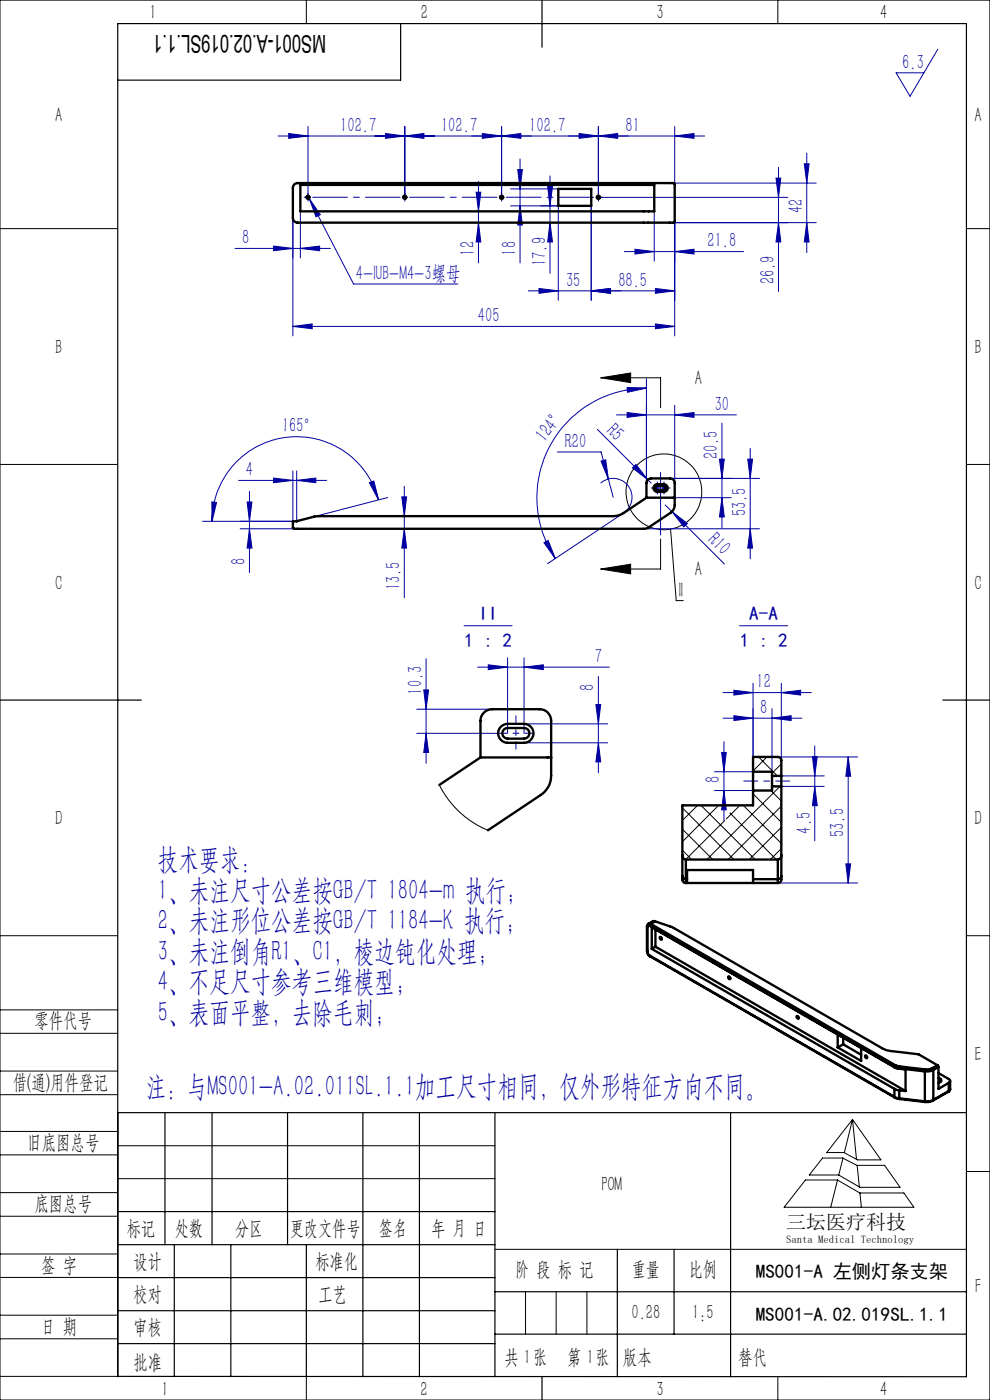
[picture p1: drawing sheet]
<svg xmlns="http://www.w3.org/2000/svg" width="210mm" height="297mm" viewBox="0 0 210 297" stroke-linecap="round" stroke-linejoin="round" font-family="sans-serif">
<g fill="none" stroke="#000" stroke-width=".21">
<path d="M0 0h210v297h-210zM65 0v5M165 0v5M0 48.5h25M64.9 42a.4 .4 0 0 1 .4-.5 .4 .4 0 0 1 .4 .4 .4 .4 0 0 1-.5 .4M85.5 42a.4 .4 0 0 1 .3-.5 .4 .4 0 0 1 .5 .4 .4 .4 0 0 1-.5 .4M106 42a.4 .4 0 0 1 .4-.5 .4 .4 0 0 1 .4 .4 .4 .4 0 0 1-.5 .4M126.5 42a.4 .4 0 0 1 .4-.5 .4 .4 0 0 1 .4 .4 .4 .4 0 0 1-.5 .4M205 48.5h5M0 98.5h25M127.4 80.1h12.7v6.4M127.4 80.1l6.4-1v2.1z"/>
<path d="M205 98.5h5M140.1 114.4v6.3h-12.7M142.2 112.3l1.2 15.1h1.6M127.4 120.7l6.4-1v2zM0 198.5h25M140 198.7a.38 .38 0 0 1 .4 .2 .38 .38 0 0 1-.2 .5l-.3-.4zM205 198.5h5M0 214.2h25M0 219.2h25M154.4 207.1a.39 .39 0 0 1 .5 .2 .39 .39 0 0 1-.1 .5l-.4-.3zM168.9 215.5a.37 .37 0 0 1 .5 .2 .37 .37 0 0 1-.1 .5l-.3-.3zM0 232.2h25"/>
<path d="M0 227.2h25M25 236v56h-25M180.8 237.5l6.1 8.6h-5l-2.9-1.6h-3.6zM180.8 237.5l-1.7 7M180.8 237.5l.9 8.5M183.5 223.9a.36 .36 0 0 1 .4 .2 .36 .36 0 0 1-.1 .4l-.2-.1zM0 245h25M0 240h25M0 258h25M0 253h25M25 243.1h80M25 250h80"/>
<path d="M170.9 250.3h6.7l4.8 2.8h9.3l2.2 3h-27.6zM174.5 245.7h4.3l3 1.5h5.8l3.3 4.7h-8.5l-4.5-2.6h-6.2zM177.7 250.3l-1.5 5.8M178.8 245.7l-.9 3.6M181.8 247.2l.5 4.6M182.4 253.1l.3 3M205 248.5h5M0 271h25M0 266h25M0 279h25M105 265h100M111.5 274v9"/>
<path d="M118 274v9M124.5 274v9M0 284h25M65 292.1v4.9M153.7 292h.1M165 292v5"/>
<circle cx="140.8" cy="104.3" r="8"/>
</g>
<g fill="none" stroke="#0000a0" stroke-width=".21">
<path d="M198.9 10.4l-5.9 10-2.9-5h5.9M59 28.9h90.5M61.2 28.3l4.1 .6-4.1 .4zM65.3 26.8v15.6M81.8 28.3l4.1 .6-4.1 .4zM85.9 28.9l4-.6v1zM85.9 26.8v15.1M101.5 38.5v17.3M102.3 28.3l4.1 .6-4.1 .4zM106.4 28.9l4.1-.6v1zM106.4 26.8v15.1M109.8 36h1l-.5 4.1z"/>
<path d="M110.3 33.7v22.1M116.2 39.6h1l-.5 4.1zM116.7 37.3v20.7M122.8 28.3l4.1 .6-4.1 .4zM126.9 28.9l4.1-.6v1zM126.9 26.8v15.1h40.2M142.1 38.8h31M143.1 28.9l4.1-.6v1zM143.1 26.8v12.4M164.6 37.8h1l-.5 4.1zM165.1 35.5v26.3M170.6 34.7h1l-.5 4.1z"/>
<path d="M171.1 32.5v21.1M49.8 52.7h20.3M58 52.2l4.1 .5-4.1 .5zM62.1 46.2v25.1M63.7 52.7l4.1-.5v1zM63.7 44.8v9.9M64.8 41.9h1M65.6 42.2l9.4 18.1h22.1M65.6 42.2l2.3 3.3-.9 .5zM101 40.8h1l-.5 4zM101.5 47.2l.5 4.1h-1zM108.3 43.7h10.1v20"/>
<path d="M108.3 40.1h10.1M110.3 43.7l.5 4h-1zM116.7 47.2l.5 4.1h-1zM125.4 43.7v20M132.4 53.4h25.3M134.7 52.9l4.1 .5-4.1 .5zM136.5 47.2h36.6M138.8 44.8v10.6M143.1 53.4l4.1-.5v1zM143.1 47v24.3M165.1 47.2l.5 4.1h-1zM171.1 47.2l.5 4.1h-1z"/>
<path d="M62.1 69.2l4.1-.5v1zM62.1 69.2h81M112.1 61.7h31M114.3 61.2l4.1 .5-4.1 .5zM125.4 61.7l4.1-.5v1zM139 68.7l4.1 .5-4.1 .5zM139 61.2l4.1 .5-4.1 .5zM62.1 99.9v10.7h-19.1M62.9 99.9v10.7M118.3 95.9h9.2l1.5 5.7M126.7 91.1l11.4 11.4M127.5 97.8l1-.3 .5 4.1z"/>
<path d="M130.8 88h25.4M133 87.5l4.1 .5-4.1 .5zM133 82.2l4.1 .1-4 .9zM134.2 99.3l.7-.8 2.5 3.3zM137.1 82.3a23.3 23.3 0 0 0-19.3 36.2M137.1 80.4v22.1M143.1 88l4.1-.5v1zM143.1 86v16.5M152.6 97.4h1l-.5 4.1zM153.1 89.8v22.1M158.6 97.4h1l-.5 4.1zM159.1 95.1v23.4"/>
<path d="M44.9 106.5l1 .1-.9 4zM50.6 101.9h18.7M50.9 112.2h11.5M52.4 106.5h1l-.5 4.1zM52.9 112.2l.5 4.1h-1zM52.9 104.2v17.3M58 101.4l4.1 .5-4.1 .5zM62.9 101.9l4.1-.5v1zM78.4 102.4l.9-.3 1 3.9zM80.3 106a17.9 17.9 0 0 0-19.7-13.2 17.9 17.9 0 0 0-15.6 17.8M82.2 105.5l-15.6 4.1M85.2 105.4h1.1l-.5 4.1z"/>
<path d="M85.8 112.2l.5 4.1h-1.1zM85.8 103.1v23.7M115.4 115.1l.9-.5 1.5 3.9zM127.4 102.5a4 4 0 0 1 5.9 .6 4 4 0 0 1-1 5.7l-16.2 10.8M129 101.6l1.1 3.9M136.5 112.2h24.6M138.9 103.5h1M139.4 103v1M140.1 100.2v13.3M140.3 103.5h1M140.8 103v1M141.1 107.1l1.5 1.4"/>
<path d="M142.1 101.5h19M142.6 108.5l3.2 2.6-.7 .7zM142.6 108.5l11.1 11.2M143.1 105.6h12M153.1 105.6l.5 4.1h-1zM159.1 112.2l.5 4.1h-1zM90.4 139.7v22.2M98.4 132.7h10.2M107.7 139.6v16M111.2 139.6v16M156.9 132.7h10.2M88.4 155.6h17.3"/>
<path d="M88.4 150.5h16M89.9 146.4h1l-.5 4.1zM90.4 155.6l.5 4h-1zM101.3 141.5h27.9M103.6 141l4.1 .5-4.1 .6zM111.2 141.5l4.1-.5v1.1zM111.2 153.6h17.7M111.2 157.6h17.7M126.4 149.5h1l-.5 4.1zM126.9 157.6l.5 4h-1zM126.9 143.5v20.4M153.1 159.6h1l-.5 4.1z"/>
<path d="M153.4 152.4h16.7M153.4 146.9h18.7M153.6 157.4v16.7M155.7 151.8l4 .6-4 .5zM155.7 146.4l4 .5-4 .6zM159.7 145v15.6M163.8 152.4l4-.6v1.1zM163.8 150.4v13.3M165.7 146.9l4.1-.5v1.1zM165.7 145v16.3M172.8 158.3v20.1M151.6 163.7h8.1"/>
<path d="M151.6 167.7h8.1M153.6 167.7l.5 4.1h-1zM165 160.6h16.9M165.7 166.8h9.1M165.7 164.6h9.1M172.3 160.5h1.1l-.6 4.1zM172.8 166.8l.6 4.1h-1.1zM179.9 160.6l.5 4.1h-1zM179.9 160.6v26.7M165 187.3h16.9M179.4 183.3h1l-.5 4z"/>
</g>
<g fill="none" stroke="#0000a0" stroke-width=".21" stroke-dasharray="30.5 1.3 1.3 1.3">
<path d="M64.8 41.8h-.3M65.3 41.3v-.3M65.3 42.3v.4M85.9 41.8v-.5M85.9 41.8h-.5M85.9 41.8v.5M85.9 41.8h.5M85.9 41.3v-.3M85.9 42.3v.4M106.4 41.8v-.5M106.4 41.8h-.5M106.4 41.8v.5"/>
<path d="M106.4 41.8h.5M106.4 41.3v-.3M106.4 42.3v.4M126.9 41.8v-.5M126.9 41.8h-.5M126.9 41.8v.5M126.9 41.8h.5M126.9 41.3v-.3M126.9 42.3v.4M127.4 41.8h.4M138.4 103.5h-.3M139.4 102.5v-.3"/>
<path d="M139.4 104.5v.3M139.8 103.5h-.3M140.4 103.5h.3M140.8 102.5v-.3M140.8 104.5v.3M141.8 103.5h.3"/>
</g>
<path d="M113.2 155.5h-7.5" fill="none" stroke="#0000a0" stroke-width=".21" stroke-dasharray="30.5 1.3 1.3 1.3" stroke-dashoffset="28.6"/>
<path d="M167.5 165.7h-9.7" fill="none" stroke="#0000a0" stroke-width=".21" stroke-dasharray="30.5 1.3 1.3 1.3" stroke-dashoffset="27.5"/>
<g fill="none" stroke="#000" stroke-width=".25">
<path d="M85 5v12h-60M115 0v10M0 148.5h30M200 148.5h10M25 236h180M35 236v28.1M45 236v28.1M61 236v28.1M77 236v56.1M89 236v56.1M105 236v56.1M155 236v56.1"/>
<path d="M25 257h80M25 264.1h80M25 271h80M25 278.1h80M37 264.1v28M49 264.1v28M65 264.1v28M105 274h100M131 265v27.1M143 265v18M25 292l180 .1v-287.1h-180v287.1M25 285h80"/>
<path d="M105 283h100M115 292v5"/>
</g>
<path d="M109.4 151.9v7" fill="none" stroke="#0000a0" stroke-width=".21" stroke-dasharray="30.5 1.3 1.3 1.3" stroke-dashoffset="28.8"/>
<path d="M66.3 41.8h18.6M86.9 41.8h18.5M107.4 41.8h18.5" fill="none" stroke="#0000a0" stroke-width=".21" stroke-dasharray="30.5 1.3 1.3 1.3" stroke-dashoffset="23.1"/>
<path d="M127.4 80.1l6.4-1v2.1zM127.4 120.7l6.4-1v2z" fill="#000"/>
<g fill="#0000a0">
<path d="M134.2 99.3l.7-.8 2.5 3.3z"/>
<path d="M142.6 108.5l3.2 2.6-.7 .7z"/>
<path d="M65.6 42.2l2.3 3.3-.9 .5z"/>
<path d="M78.4 102.4l.9-.3 1 3.9zM44.9 106.5l1 .1-.9 4z"/>
<path d="M62.9 101.9l4.1-.5v1zM58 101.4l4.1 .5-4.1 .5z"/>
<path d="M143.1 53.4l4.1-.5v1zM134.7 52.9l4.1 .5-4.1 .5zM125.4 61.7l4.1-.5v1zM114.3 61.2l4.1 .5-4.1 .5zM126.9 28.9l4.1-.6v1zM102.3 28.3l4.1 .6-4.1 .4z"/>
<path d="M62.1 69.2l4.1-.5v1zM139 68.7l4.1 .5-4.1 .5zM125.4 61.7l4.1-.5v1zM139 61.2l4.1 .5-4.1 .5zM122.8 28.3l4.1 .6-4.1 .4zM143.1 28.9l4.1-.6v1zM81.8 28.3l4.1 .6-4.1 .4zM106.4 28.9l4.1-.6v1zM61.2 28.3l4.1 .6-4.1 .4zM85.9 28.9l4-.6v1zM133 87.5l4.1 .5-4.1 .5zM143.1 88l4.1-.5v1zM127.5 97.8l1.5 3.8-.5-4.1zM103.6 141l4.1 .5-4.1 .6zM111.2 141.5l4.1-.5v1.1z"/>
<path d="M155.7 151.8l4 .6-4 .5zM163.8 152.4l4-.6v1.1z"/>
<path d="M155.7 146.4l4 .5-4 .6zM165.7 146.9l4.1-.5v1.1z"/>
<path d="M63.7 52.7l4.1-.5v1zM58 52.2l4.1 .5-4.1 .5z"/>
<path d="M133 82.2l4.1 .1-4 .9zM115.4 115.1l.9-.5 1.5 3.9z"/>
<path d="M110.3 43.7l.5 4h-1zM109.8 36h1l-.5 4.1zM85.8 112.2l.5 4.1h-1.1zM85.2 105.4h1.1l-.5 4.1zM172.8 166.8l.6 4.1h-1.1zM172.3 160.5h1.1l-.6 4.1zM90.4 155.6l.5 4h-1zM89.9 146.4h1l-.5 4.1z"/>
<path d="M116.2 39.6h1l-.5 4.1zM116.7 47.2l.5 4.1h-1zM101 40.8h1l-.5 4zM101.5 47.2l.5 4.1h-1zM170.6 34.7h1l-.5 4.1zM171.1 47.2l.5 4.1h-1zM164.6 37.8h1l-.5 4.1zM165.1 47.2l.5 4.1h-1zM158.6 97.4h1l-.5 4.1zM159.1 112.2l.5 4.1h-1zM52.4 106.5h1l-.5 4.1zM52.9 112.2l.5 4.1h-1zM152.6 97.4h1l-.5 4.1zM153.1 105.6l.5 4.1h-1zM126.4 149.5h1l-.5 4.1zM126.9 157.6l.5 4h-1z"/>
<path d="M153.1 159.6h1l-.5 4.1zM153.6 167.7l.5 4.1h-1z"/>
<path d="M179.9 160.6l.5 4.1h-1zM179.4 183.3h1l-.5 4z"/>
</g>
<g fill="none" stroke="#000" stroke-width=".5">
<path d="M62.4 39.1l.7-.3h79.8l.2 .3v7.9l-.2 .2h-79.8a.96 .96 0 0 1-1-1v-6.4zM63.7 39.2h75.1v5.6h-75.1zM118.4 40.1h7v3.6h-7zM62.1 110.6h.8l4.4-1.1h62.8a4.1 4.1 0 0 0 2.2-.7l4.8-3.2v-3.1a.96 .96 0 0 1 1-1h4a.96 .96 0 0 1 1 1v4.6a2.18 2.18 0 0 1-.9 1.7l-4.7 3.1-.7 .3h-74.5l-.2-.3zM137.1 105.6h6M138.9 103l.5-.3h1.4a.81 .81 0 0 1 .8 .8 .81 .81 0 0 1-.8 .8h-1.4a.83 .83 0 0 1-.7-.5 .83 .83 0 0 1 .2-.8zM139.1 103.2l1.7-.1a.46 .46 0 0 1 .5 .4 .46 .46 0 0 1-.5 .5h-1.5l-.3-.4zM106.3 154.2l.8-.6h.6h3.5a2.01 2.01 0 0 1 2 2 2.01 2.01 0 0 1-2 2h-3.5a2.01 2.01 0 0 1-1.9-1.3 2.01 2.01 0 0 1 .5-2.1zM107 154.7l.7-.3h3.5a1.13 1.13 0 0 1 1.1 1.2 1.13 1.13 0 0 1-1.1 1.1h-3.5a1.12 1.12 0 0 1-1.1-.8 1.12 1.12 0 0 1 .4-1.2zM101.9 160.7h15M101.9 160.7v-7.8a2.47 2.47 0 0 1 2.5-2.4h10a2.41 2.41 0 0 1 2.5 2.4v11.6a4.8 4.8 0 0 1-2.2 4.2l-11.2 7.4M101.9 160.7l-8.7 5.8"/>
<path d="M159.7 163.7v-3.1h5.3a.72 .72 0 0 1 .7 .7v3.3M159.7 163.7v4M159.7 167.7v3.1h-15v15.1M159.7 163.7h4.1v.9M163.8 164.6v2.2M163.8 166.8v.9h-4.1M163.8 166.8h1.9M163.8 164.6h1.9M165.7 164.6v2.2M165.7 166.8v19.1M137.2 196.5l.1 .2M137.2 196.5v5.3"/>
<path d="M137.3 196.7v5.2M137.5 196l-.2 .5M137.5 196h.5M137.8 196.4h-.4l-.1 .3M137.8 196.4l51.9 29.9M138 196l-.2 .4M138 196l51.9 30M139 195.5l3.8 1.3 44.3 25.6 1.7 .6 6 .7 4.1 2.3M139 195.5l-.5-.1-1 .6M139 195.5l-1 .5M139 197.2v3.6M140 198.8a.35 .35 0 0 1 .3 .2 .35 .35 0 0 1 0 .4l-.3-.3z"/>
<path d="M144.7 185.9a.73 .73 0 0 0 .8 .6M144.7 181.4a.84 .84 0 0 0 .8 .9M144.7 185.9v.5a.78 .78 0 0 0 .8 .9M145.5 186.5v.8M145.5 186.5h.2M145.5 182.3v4.2M145.5 182.3h19.5M145.5 187.3h19.5M145.7 186.5v.8M145.7 186.5v-1.9h14v1.9M159.7 186.5v.8M159.7 186.5h5.3"/>
<path d="M165 186.5v.8M165 182.3v4.2M165.7 185.9a.73 .73 0 0 1-.7 .6M165.7 181.4a.86 .86 0 0 1-.7 .9M165.7 185.9v.5a.73 .73 0 0 1-.7 .9M137.2 201.8l.1 .1M137.3 201.8l.1 .6 .5 .5M137.3 201.9l.2 .5 .3 .3M137.8 202.7l.1 .2M137.8 202.7l51.9 30M137.9 202.9l51.9 29.9M138.3 201.3v-4.6l51.4 29.7"/>
<path d="M138.3 201.3l51.4 29.7M139 200.8l53.1 30.7M139 200.8l-.7 .5M154.5 207.1a.3 .3 0 0 1 .4 .2 .3 .3 0 0 1-.2 .4l-.2-.2zM169 215.6a.31 .31 0 0 1 .4 .1 .31 .31 0 0 1-.1 .4l-.3-.3zM177.7 219.5v2.7M177.7 222.2l5 2.9v-2.7M178.9 221.5l-1.2 .7M178.9 221.5l3.8 2.3M178.9 220.1v1.4M183.6 223.9a.3 .3 0 0 1 .3 .2 .3 .3 0 0 1-.2 .4l-.2-.3zM189.7 226.3l1 .4"/>
<path d="M189.7 226.4l1 .3M189.7 231l1 .3M189.7 232.7l1 .3M189.7 232.7l.1 .1M189.7 226.3v.1M189.7 231v1.7M189.8 232.8l1 .3M189.9 226l.9 .2M189.9 226l-.2 .3M190.7 233l.1 .1M190.7 226.7l5.5 .6M190.7 226.7h.1"/>
<path d="M190.7 231.3v1.7M190.7 233l5.5 .6M190.7 231.3l1.4 .2M190.7 226.7l1.4 .2v4.6M190.8 233.1l5.4 .7M190.8 226.2l-.1 .5M190.8 226.2l5.5 .7M196.2 233.6v.2M196.2 227.3v6.3M196.3 226.9l-.1 .4M197.8 226.6l-.7 .2-.8 .1M197.8 226.6l.2 .4"/>
<path d="M197.9 233.5l-.9 .3h-.8M198 227l-.6 .2-1.2 .1M198 233.3l-.6 .3h-1.2M198 233.3l-.1 .2M198 227v6.3M198.9 226l.2 .3M198.9 226l-1.1 .6M199.1 227.6l2.2 1.3a.43 .43 0 0 1 .2 .4 .43 .43 0 0 1-.2 .4M199.1 226.3l-1.1 .7M199.1 226.3v4.7l2.2-1.3M199.1 228.7l.4 .2M199.5 228.9a.43 .43 0 0 1 .1 .6 .43 .43 0 0 1-.5 .2"/>
<path d="M199.5 228.9v.6M201.2 231.6l-3.3 1.9M201.3 231.5l-.1 .1M201.3 229.7v1.8M201.3 231.5l-3.3 1.8M201.5 231l-.3 .6M201.5 231l-.2 .5M201.5 229.3v1.7"/>
<circle cx="65.3" cy="41.9" r=".33"/>
<circle cx="85.9" cy="41.9" r=".33"/>
<circle cx="106.4" cy="41.9" r=".33"/>
<circle cx="126.9" cy="41.9" r=".33"/>
</g>
<g fill="none" stroke="#000" stroke-width=".21">
<path d="M93.2 166.5l2 3.3 2.1 2.4 1.4 1.1 2.1 1.5 2.7 1.3M144.7 175.9l6.5 6.4M144.7 171.4l11 10.9M148 170.8l-3.3 3.3M148.7 170.8l11.5 11.5M152.3 171l-7.6 7.6M153.7 174.1l-8.2 8.2M154.8 172.5l9.9 9.8M157 170.8l-2.9 2.9M157.7 170.8l8 8.1M159.7 168.4l6 6M160.1 167.7l-.4 .4"/>
<path d="M160.9 160.6l4 4M162.7 160.6l-3 2.9M163.5 167.7l2.2 2.2M165.5 166.8l-15.6 15.5M165.7 162.1l-1.9 1.9M165.7 171l-11.3 11.3M165.7 175.5l-6.8 6.8M144.7 180.4l2 1.9M165.7 180l-2.3 2.3"/>
</g>
<g font-size="6.3" fill="#0000a0">
<text x="33.5" y="184.3">技术要求：</text>
<text x="33.5" y="190.8">1、未注尺寸公差按GB/T 1804-m 执行；</text>
<text x="33.5" y="197.3">2、未注形位公差按GB/T 1184-K 执行；</text>
<text x="33.5" y="203.8">3、未注倒角R1、C1，棱边钝化处理；</text>
<text x="33.5" y="210.3">4、不足尺寸参考三维模型；</text>
<text x="33.5" y="216.8">5、表面平整，去除毛刺;</text>
<text x="30.9" y="232.5">注：与MS001-A.02.011SL.1.1加工尺寸相同，仅外形特征方向不同。</text>
</g>
<text font-size="5.2" x="69.2" y="7.3" transform="rotate(-180 69.2 7.3)">MS001-A.02.019SL.1.1</text>
<g font-size="4.4" fill="#010000">
<text x="31.7" y="4.1">1</text>
<text x="89.2" y="4.1">2</text>
<text x="139.2" y="4.1">3</text>
<text x="186.7" y="4.1">4</text>
<text x="156.6" y="289.5">替代</text>
</g>
<g font-size="4.4" fill="#0000a0">
<text x="191.4" y="14.5">6.3</text>
<text x="72.2" y="28">102.7</text>
<text x="93.6" y="28">102.7</text>
<text x="112.3" y="28">102.7</text>
<text x="132.7" y="28">81</text>
<text x="170.3" y="45.2" transform="rotate(-90 170.3 45.2)">42</text>
<text x="51.4" y="51.8">8</text>
<text x="150.1" y="52.5">21.8</text>
<text x="75.5" y="59.4">4-IUB-M4-3螺母</text>
<text x="100.6" y="54.2" transform="rotate(-90 100.6 54.2)">12</text>
<text x="109.5" y="54.2" transform="rotate(-90 109.5 54.2)">18</text>
<text x="115.8" y="56.4" transform="rotate(-90 115.8 56.4)">17.9</text>
<text x="120.1" y="60.8">35</text>
<text x="131.2" y="60.8">88.5</text>
<text x="164.3" y="60.3" transform="rotate(-90 164.3 60.3)">26.9</text>
<text x="101.4" y="68.4">405</text>
<text x="151.6" y="87.1">30</text>
<text x="59.7" y="91.6" transform="rotate(2 59.7 91.6)">165°</text>
<text x="115.7" y="94" transform="rotate(-53 115.7 94)">124°</text>
<text x="119.8" y="95">R20</text>
<text x="128.4" y="91.5" transform="rotate(45 128.4 91.5)">R5</text>
<text x="52.2" y="101">4</text>
<text x="152.3" y="97.4" transform="rotate(-90 152.3 97.4)">20.5</text>
<text x="158.3" y="109.6" transform="rotate(-90 158.3 109.6)">53.5</text>
<text x="52.1" y="119.9" transform="rotate(-90 52.1 119.9)">8</text>
<text x="149.9" y="114.7" transform="rotate(45 149.9 114.7)">R10</text>
<text x="84.9" y="125.2" transform="rotate(-90 84.9 125.2)">13.5</text>
<text x="126.2" y="140.6">7</text>
<text x="89.5" y="147.4" transform="rotate(-90 89.5 147.4)">10.3</text>
<text x="126.1" y="146.6" transform="rotate(-90 126.1 146.6)">8</text>
<text x="160.5" y="146.1">12</text>
<text x="161.2" y="151.5">8</text>
<text x="152.7" y="166" transform="rotate(-90 152.7 166)">8</text>
<text x="172" y="176.8" transform="rotate(-90 172 176.8)">4.5</text>
<text x="179.1" y="177.6" transform="rotate(-90 179.1 177.6)">53.5</text>
</g>
<g font-size="4.4">
<text x="11.7" y="25.9">A</text>
<text x="206.7" y="25.9">A</text>
<text x="11.7" y="75.1">B</text>
<text x="206.7" y="75.1">B</text>
<text x="147.4" y="81.6">A</text>
<text x="11.7" y="125.1">C</text>
<text x="147.4" y="122.2">A</text>
<text x="206.7" y="125.1">C</text>
<text x="144" y="126.6">II</text>
<text x="11.7" y="175.1">D</text>
<text x="206.7" y="175.1">D</text>
<text x="7.3" y="217.9">零件代号</text>
<text x="206.7" y="225.1">E</text>
<text x="2.7" y="231">借(通)用件登记</text>
<text x="5.8" y="243.7">旧底图总号</text>
<text x="7.3" y="256.8">底图总号</text>
<text x="127.6" y="252.6">POM</text>
<text x="26.9" y="261.9">标记</text>
<text x="37.1" y="261.9">处数</text>
<text x="49.9" y="261.9">分区</text>
<text x="61.5" y="261.9">更改文件号</text>
<text x="80.4" y="261.9">签名</text>
<text x="91.5" y="261.9">年 月 日</text>
<text x="8.7" y="269.8">签 字</text>
<text x="28.3" y="268.9">设计</text>
<text x="66.9" y="268.9">标准化</text>
<text x="109.3" y="270.8">阶 段 标 记</text>
<text x="134" y="270.8">重量</text>
<text x="146.1" y="270.8">比例</text>
<text x="206.8" y="274.4">F</text>
<text x="28.3" y="276">校对</text>
<text x="67.6" y="276">工艺</text>
<text x="134" y="279.8">0.28</text>
<text x="146.8" y="279.8">1:5</text>
<text x="8.7" y="282.9">日 期</text>
<text x="28.3" y="283">审核</text>
<text x="28.3" y="290.4">批准</text>
<text x="107" y="289.5">共 张</text>
<text x="111.1" y="289.5">1</text>
<text x="120.3" y="289.5">第 张</text>
<text x="124.5" y="289.5">1</text>
<text x="132.1" y="289.5">版本</text>
<text x="34.2" y="296.1">1</text>
<text x="89.2" y="296.2">2</text>
<text x="139.2" y="296.2">3</text>
<text x="186.7" y="296.2">4</text>
</g>
<text font-size="4.2" x="166.8" y="260.7">三坛医疗科技</text>
<g font-size="4.1" fill="#0000a0">
<text x="101.5" y="131.6">II</text>
<text x="158.9" y="131.6">A-A</text>
<text x="98.5" y="137.2">1 : 2</text>
<text x="156.9" y="137.2">1 : 2</text>
</g>
<g font-size="4.1">
<text x="160.3" y="271.1">MS001-A 左侧灯条支架</text>
<text x="160.3" y="280.2">MS001-A.02.019SL.1.1</text>
</g>
<text font-size="2.3" x="166.8" y="263.6">Santa Medical Technology</text>
</svg>
